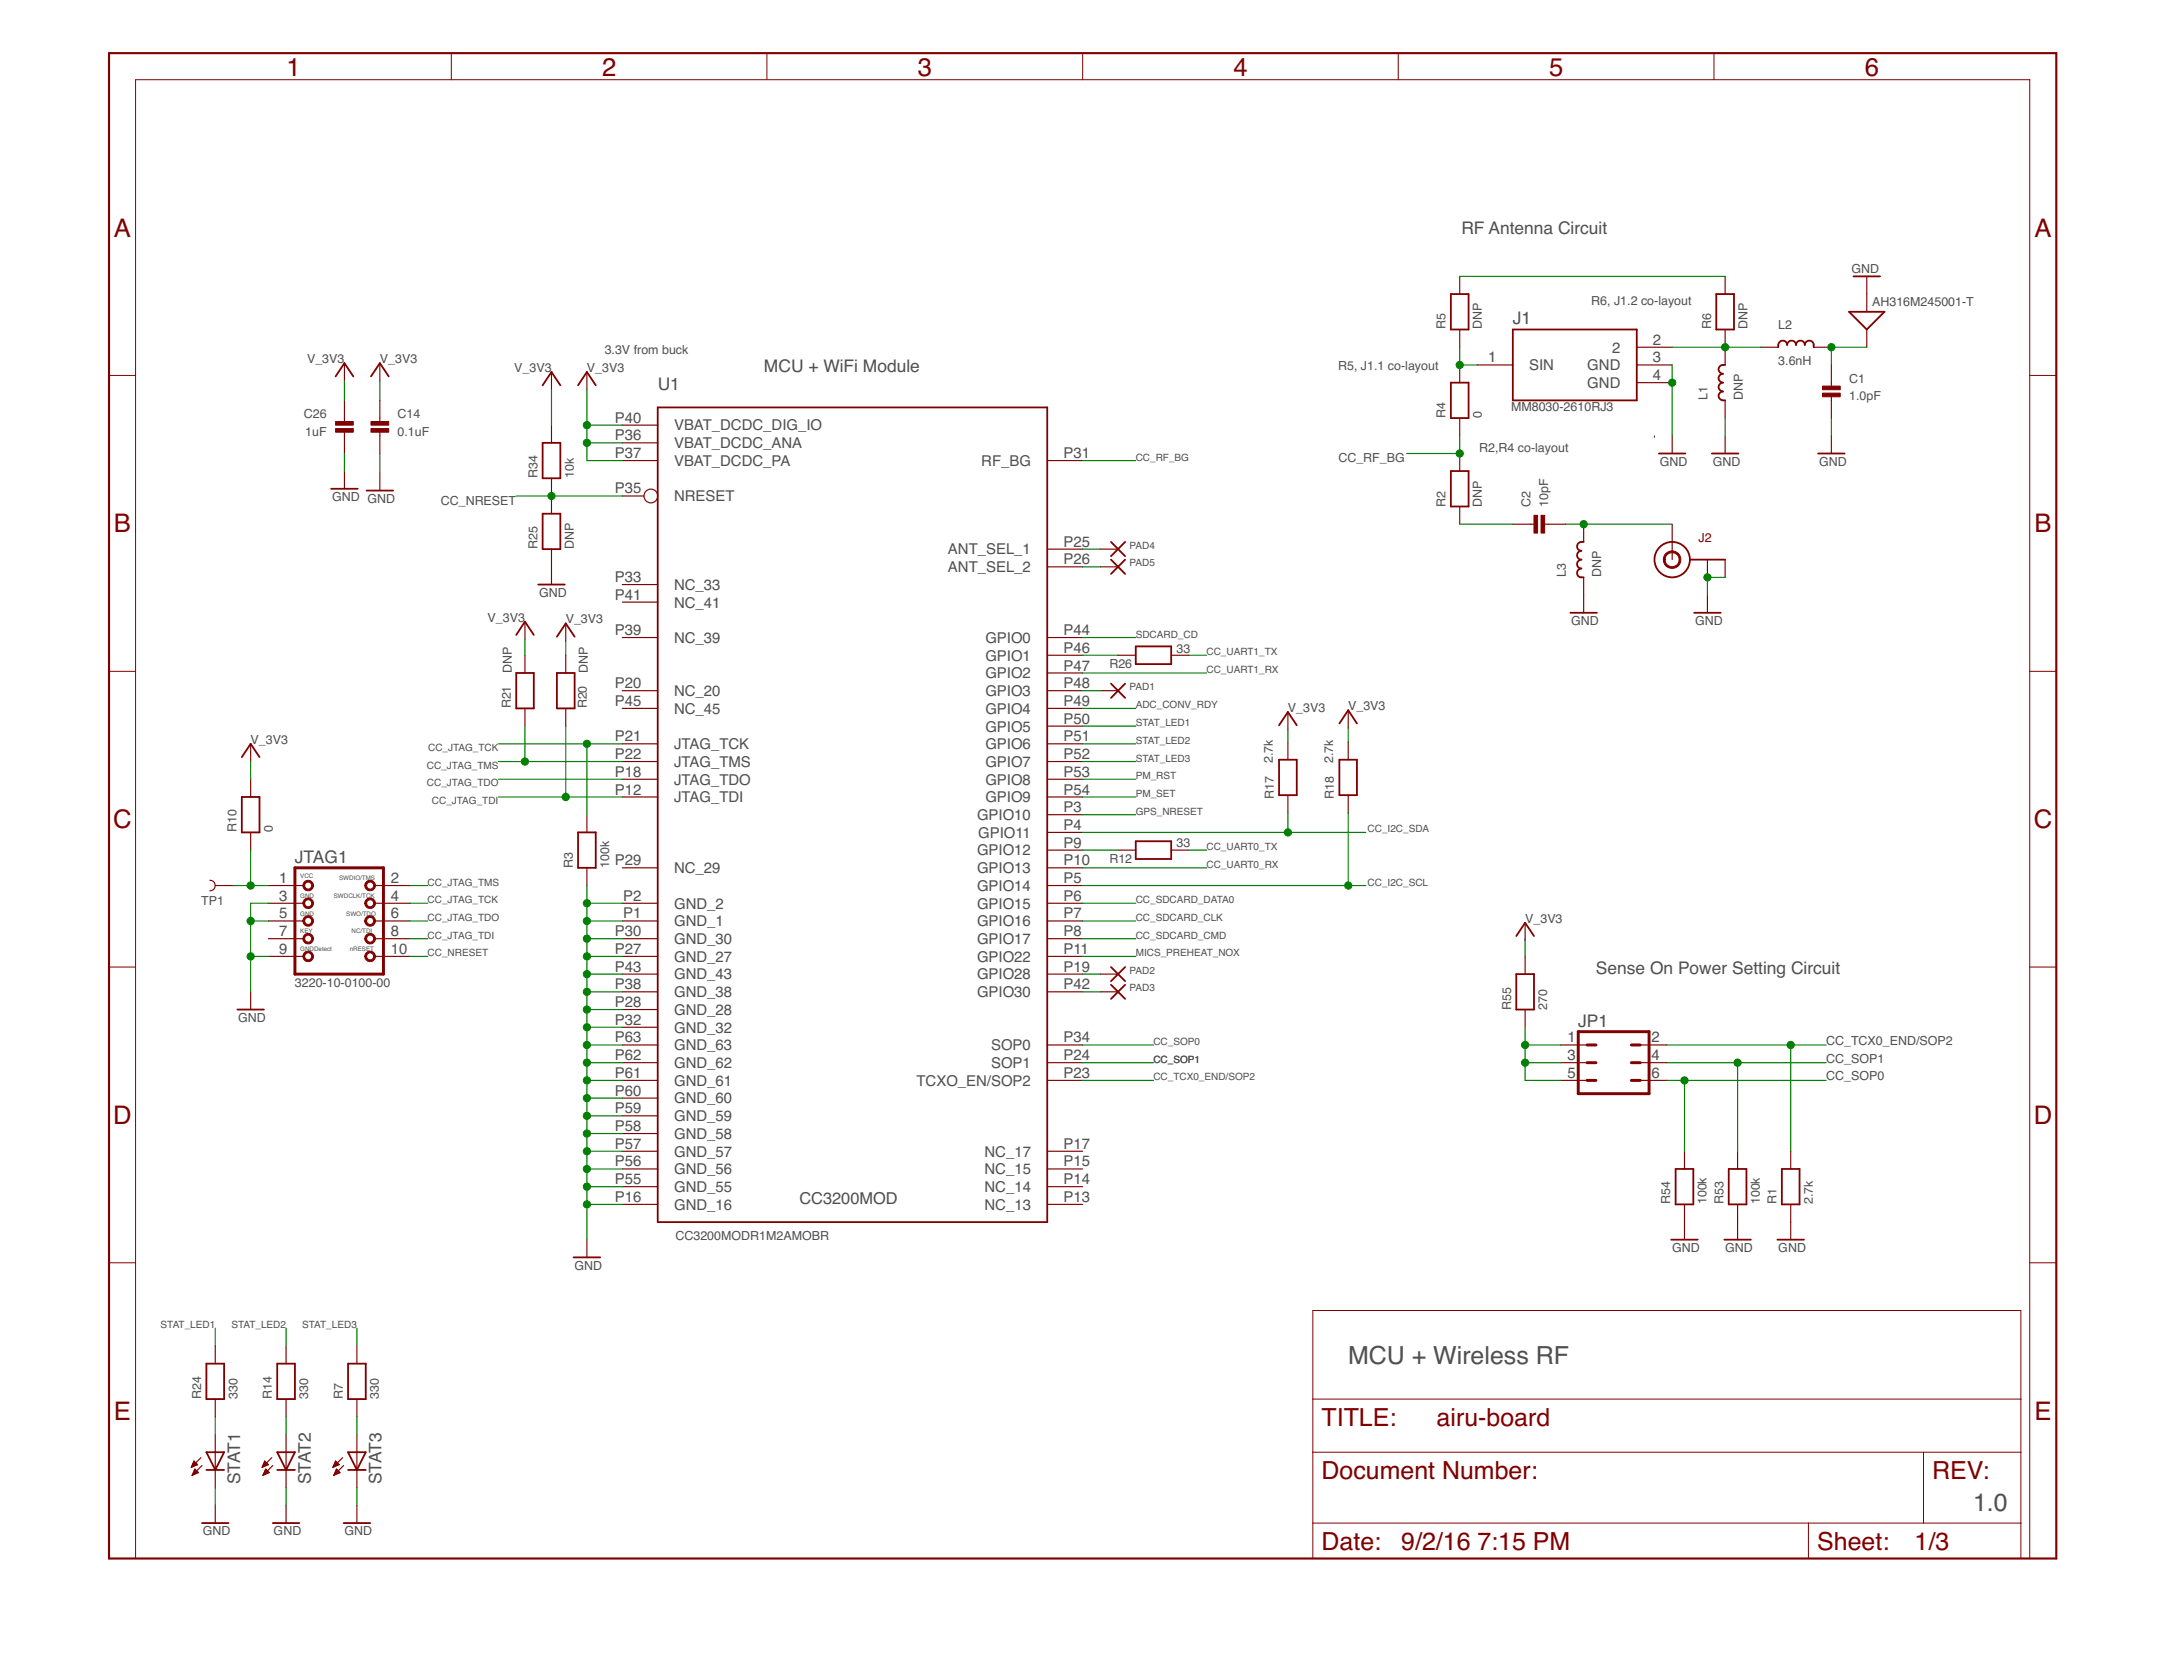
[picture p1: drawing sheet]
<svg xmlns="http://www.w3.org/2000/svg" width="279mm" height="216mm" viewBox="0 0 279 216" stroke-linecap="round" stroke-linejoin="round" font-family="sans-serif">
<g fill="none" stroke="#800000" stroke-width=".15">
<path d="M188.5 35.7v2.3M222.7 35.7v2.3M241 35.7v4.5M44.5 46.9v2.2M44.5 51.7v2.9M44.5 55.5v3M49 46.9v2.2M49 51.7v2.9M49 55.5v3M71.2 48v2.3M71.2 54.9v2.2M75.8 48v2.3"/>
<path d="M80.3 59.4h4.6M80.3 57.1h4.6M80.3 54.9h4.6M135.2 59.4h4.6M188.5 42.5v2.3M188.5 47.1v2.3M188.5 54v2.2M188.5 58.5v2.3M190.8 47.1h4.5M211.3 44.8h4.6M211.3 47.1h4.6M211.3 49.4h4.6"/>
<path d="M215.9 56.2v2.3M222.7 42.5v4.6M222.7 51.7v2.3M222.7 56.2v2.3M227.3 44.8h2.3M234.2 44.8h2.3M236.5 47.1v3M236.5 51v3M236.5 56.2v2.3M241 42.5v2.3M44.5 60.8v2.3M49 61v2.3"/>
<path d="M71.2 61.7v4.6M71.2 70.9v4.5M80.3 77.7h4.6M80.3 75.4h4.6M80.3 64h2.8M135.2 70.9h4.6M135.2 73.2h4.6M142.1 70.9h2.3M142.1 73.2h2.3M188.5 65.4v2.2M195.3 67.6h3M199.2 67.6h3"/>
<path d="M204.5 67.6v2.3M204.5 74.5v4.6M215.9 67.6v4.6M220.5 72.2v2.3M220.5 76.8v2.3M222.7 72.2v2.3M32.4 96v2.3M67.8 80.2v2.3M67.8 84.6v2.2M67.8 91.4v2.3M73 80.5v2.2M73 84.6v2.2"/>
<path d="M73 91.4v2.3M80.3 82.3h4.6M80.3 89.1h4.6M80.3 91.4h4.6M80.3 96h4.6M80.3 98.3h4.6M135.2 82.3h4.6M135.2 84.6h4.6M135.2 86.8h4.6M135.2 89.1h4.6M135.2 91.4h4.6M135.2 93.7h4.6"/>
<path d="M135.2 96h4.6M135.2 98.3h4.6M142.1 89.1h2.3M144.4 84.6h2.2M151.2 84.6h2.3M166.3 91.9v2.3M166.3 95.8v2.2M174.1 91.7v2.2M174.1 95.8v2.2M27.1 113.6a.68 .68 0 0 1 .7 .7 .68 .68 0 0 1-.7 .7M27.8 114.3h2.3M32.4 100.6v2.2"/>
<path d="M32.4 107.4v2.3M34.6 114.3h4.6M34.6 116.6h4.6M34.6 118.9h4.6M48.4 114.3h4.5M48.4 116.6h4.5M48.4 118.9h4.5M75.8 105.1v2.3M75.8 112v2.3M80.3 100.6h4.6M80.3 102.8h4.6M80.3 112h4.6"/>
<path d="M80.3 116.6h4.6M80.3 118.9h4.6M135.2 100.6h4.6M135.2 102.8h4.6M135.2 105.1h4.6M135.2 107.4h4.6M135.2 109.7h4.6M135.2 112h4.6M135.2 114.3h4.6M135.2 116.6h4.6M135.2 118.9h4.6M144.4 109.7h2.2"/>
<path d="M151.2 109.7h2.3M166.3 102.6v2.3M174.1 102.6v2.3M196.9 119.1v2.3M32.4 128v2.3M34.6 121.1h4.6M34.6 123.4h4.6M48.4 121.1h4.5M48.4 123.4h4.5M80.3 121.1h4.6M80.3 123.4h4.6M80.3 125.7h4.6"/>
<path d="M80.3 128h4.6M80.3 130.3h4.6M80.3 132.6h4.6M80.3 134.9h4.6M80.3 137.1h4.6M80.3 139.4h4.6M135.2 121.1h4.6M135.2 123.4h4.6M135.2 125.7h4.6M135.2 128h4.6M135.2 134.9h4.6M135.2 137.1h4.6"/>
<path d="M135.2 139.4h4.6M142.1 125.7h2.3M142.1 128h2.3M196.9 123.4v2.3M196.9 130.3v2.3M201.5 134.9h3.4M201.5 137.1h3.4M201.5 139.4h3.4M211.8 134.9h3.4M211.8 137.1h3.4M211.8 139.4h3.4M75.8 160v2.3"/>
<path d="M80.3 141.7h4.6M80.3 144h4.6M80.3 146.3h4.6M80.3 148.6h4.6M80.3 150.9h4.6M80.3 153.1h4.6M80.3 155.4h4.6M135.2 148.6h4.6M135.2 150.9h4.6M135.2 153.1h4.6M135.2 155.4h4.6M217.5 148.6v2.3"/>
<path d="M217.5 155.4v4.6M224.3 148.6v2.3M224.3 155.4v4.6M231.2 148.6v2.3M231.2 155.4v4.6M27.8 173.7v2.3M36.9 173.7v2.3M46.1 173.7v2.3M24.7 189.3h.1M24.8 189.2h.2M24.8 189.1h.5M24.8 190.4h.1"/>
<path d="M24.8 189h.7M24.9 190.3h.2M24.9 188.9h.5M24.9 190.2h.4M24.9 188.8h.4M25 190.1h.6M25 188.7h.2M25 189.9h.5M25 188.6l.5 .4-.8 .4zM25 188.6h.1M25 189.8h.4M25.1 189.7h.2"/>
<path d="M25.1 189.6h.1M25.2 189.6l.4 .4-.8 .4zM26 188.1l-1.3 1.3M26.1 189.1l-1.3 1.3M27.8 180.6v2.2M27.8 185.1v6.9M27.8 194.3v2.3M33.9 189.3h.1M33.9 189.2h.3M34 189.1h.4M34 190.4h.1M34 189h.6"/>
<path d="M34 190.3h.2M34 188.9h.5M34.1 190.2h.4M34.1 188.8h.3M34.1 190.1h.6M34.1 188.7h.2M34.1 189.9h.6M34.2 188.6h.1M34.2 189.8h.4M34.2 188.6l.4 .4-.8 .4zM34.2 189.7h.3M34.3 189.6h.1"/>
<path d="M34.3 189.6l.5 .4-.8 .4zM35.1 188.1l-1.3 1.3M35.2 189.1l-1.2 1.3M36.9 180.6v2.2M36.9 185.1v6.9M36.9 194.3v2.3M43 189.3h.1M43.1 189.2h.2M43.1 189.1h.5M43.1 190.4h.1M43.1 189h.7M43.2 190.3h.2"/>
<path d="M43.2 188.9h.5M43.2 190.2h.4M43.2 188.8h.4M43.2 190.1h.7M43.3 188.7h.2M43.3 189.9h.5M43.3 188.6h.1M43.3 189.8h.4M43.3 188.6l.5 .4-.8 .4zM43.4 189.7h.2M43.4 189.6h.1M43.5 189.6l.4 .4-.8 .4z"/>
<path d="M44.2 188.1l-1.2 1.3M44.4 189.1l-1.3 1.3M46.1 180.6v2.2M46.1 185.1v6.9M46.1 194.3v2.3"/>
<circle cx="84" cy="64" r=".89"/>
</g>
<g fill="none" stroke="#800000" stroke-width=".23">
<path d="M187.3 38h2.3v4.5h-2.3zM221.6 38h2.3v4.5h-2.3zM239.3 35.7h3.4M43.3 48.6l1.2-1.7 1.1 1.7M47.9 48.6l1.1-1.7 1.2 1.7M70.1 57.1h2.2v4.6h-2.2zM70.1 49.7l1.1-1.7 1.1 1.7M74.6 49.7l1.2-1.7 1.1 1.7M84.9 52.6h50.3v105.1h-50.3zM187.3 49.4h2.3v4.6h-2.3zM195.3 42.5h16v9.2h-16zM214.2 58.5h3.4"/>
<path d="M221 58.5h3.5M222.7 47.1a.6 .6 0 0 0-.8 .4 .6 .6 0 0 0 .6 .7 .57 .57 0 0 0-.6 .6 .57 .57 0 0 0 .6 .6 .57 .57 0 0 0-.6 .6 .57 .57 0 0 0 .6 .5 .6 .6 0 0 0-.6 .8 .6 .6 0 0 0 .8 .4M229.6 44.8a.6 .6 0 0 1 .4-.8 .6 .6 0 0 1 .7 .5 .57 .57 0 0 1 .6-.5 .57 .57 0 0 1 .6 .5 .57 .57 0 0 1 .6-.5 .57 .57 0 0 1 .5 .5 .6 .6 0 0 1 .8-.5 .6 .6 0 0 1 .4 .8M234.7 58.5h3.5M238.7 40.2h4.6l-2.3 2.3zM42.8 63.1h3.4M47.3 63.3h3.5M69.5 75.4h3.4M70.1 66.3h2.2v4.6h-2.2zM143.4 69.9l1.9 1.9M143.4 72.2l1.9 1.9M145.3 69.9l-1.9 1.9"/>
<path d="M145.3 72.2l-1.9 1.9M187.3 60.8h2.3v4.6h-2.3zM202.8 79.1h3.4M204.5 69.9a.6 .6 0 0 0-.9 .4 .6 .6 0 0 0 .6 .8 .57 .57 0 0 0-.6 .5 .57 .57 0 0 0 .6 .6 .57 .57 0 0 0-.6 .6 .57 .57 0 0 0 .6 .6 .6 .6 0 0 0-.6 .7 .6 .6 0 0 0 .9 .4M218.2 72.2h4.5M218.7 79.1h3.5M31.2 97.7l1.2-1.7 1.1 1.7M66.7 86.8h2.2v4.6h-2.2zM66.7 81.9l1.1-1.7 1.1 1.7M71.9 86.8h2.3v4.6h-2.3zM71.9 82.2l1.1-1.7 1.2 1.7M143.4 88.2l1.9 1.9"/>
<path d="M145.3 88.2l-1.9 1.9M146.6 83.4h4.6v2.3h-4.6zM165.1 98h2.3v4.6h-2.3zM165.1 93.6l1.2-1.7 1.1 1.7M172.9 98h2.3v4.6h-2.3zM172.9 93.4l1.2-1.7 1.1 1.7M31.2 102.8h2.3v4.6h-2.3zM74.6 107.4h2.3v4.6h-2.3zM146.6 108.6h4.6v2.2h-4.6zM30.6 130.3h3.5M143.4 124.8l1.9 1.8M143.4 127.1l1.9 1.8"/>
<path d="M145.3 124.8l-1.9 1.8M145.3 127.1l-1.9 1.8M195.8 125.7h2.3v4.6h-2.3zM195.8 120.8l1.1-1.7 1.2 1.7M215.8 160h3.4M216.3 150.9h2.3v4.5h-2.3zM222.6 160h3.5M223.2 150.9h2.3v4.5h-2.3zM229.5 160h3.4M230.1 150.9h2.2v4.5h-2.2zM26.6 176h2.3v4.6h-2.3zM35.8 176h2.3v4.6h-2.3z"/>
<path d="M44.9 176h2.3v4.6h-2.3zM74.1 162.3h3.4M26.1 196.6h3.4M26.6 187.4h2.3l-1.1 2.3zM26.6 189.7h2.3M35.2 196.6h3.5M35.8 189.7h2.3M35.8 187.4h2.3l-1.2 2.3zM44.4 196.6h3.4M44.9 189.7h2.3M44.9 187.4h2.3l-1.1 2.3z"/>
<circle cx="215.9" cy="72.2" r="2.29"/>
</g>
<path d="M14.1 6.9h251.4v194.2h-251.4z" fill="none" stroke="#800000" stroke-width=".28"/>
<g fill="none" stroke="#800000" stroke-width=".13">
<path d="M58.3 6.9v3.4M99 6.9v3.4M139.8 6.9v3.4M180.5 6.9v3.4M221.3 6.9v3.4M14.1 48.5h3.4M262.1 48.5h3.4M14.1 86.6h3.4M262.1 86.6h3.4M14.1 124.8h3.4M262.1 124.8h3.4M14.1 163h3.4"/>
<path d="M169.5 169.1h91.4v32h-91.4zM262.1 163h3.4M169.5 187.4h91.4M169.5 196.6h91.4M169.5 180.6h91.4M233.5 196.6v4.5M248.3 187.4v9.2M17.5 201.1v-190.8h244.6v190.8"/>
</g>
<g fill="#800000" stroke="#800000" stroke-width=".13">
<path d="M235.3 50.7h2.3v.5h-2.3z"/>
<path d="M235.3 49.8h2.3v.5h-2.3z"/>
<path d="M199 66.5h.4v2.3h-.4z"/>
<path d="M198.1 66.5h.4v2.3h-.4z"/>
<path d="M47.9 55.3h2.3v.5h-2.3z"/>
<path d="M47.9 54.4h2.3v.5h-2.3z"/>
<path d="M43.3 55.3h2.3v.5h-2.3z"/>
<path d="M43.3 54.4h2.3v.5h-2.3z"/>
</g>
<g fill="#800000" stroke="#800000" stroke-width=".13">
<path d="M215.1 71.4a1.13 1.13 0 0 1 1.8 .3 1.13 1.13 0 0 1-.7 1.6 1.13 1.13 0 0 1-1.4-1.1h.2a.92 .92 0 0 1 1.3-.7 .92 .92 0 0 1 .2 1.5 .92 .92 0 0 1-1.5-.5v-.3h-.2l.1-.6z" fill-rule="evenodd"/>
<path d="M39.3 113.8a.69 .69 0 0 1 1.1 .1 .69 .69 0 0 1-.4 1.1 .69 .69 0 0 1-.9-.7h.2a.46 .46 0 0 1 .6-.5 .46 .46 0 0 1 .2 .8 .46 .46 0 0 1-.7-.2l-.1-.1h-.2z" fill-rule="evenodd"/>
<path d="M39.3 116.1a.69 .69 0 0 1 1.1 .1 .69 .69 0 0 1-.4 1 .69 .69 0 0 1-.9-.6h.2a.46 .46 0 0 1 .6-.5 .46 .46 0 0 1 .2 .7 .46 .46 0 0 1-.7-.1l-.1-.1h-.2z" fill-rule="evenodd"/>
<path d="M39.3 118.4a.69 .69 0 0 1 1.1 .1 .69 .69 0 0 1-.4 1 .69 .69 0 0 1-.9-.6h.2a.46 .46 0 0 1 .6-.5 .46 .46 0 0 1 .2 .7 .46 .46 0 0 1-.7-.1l-.1-.1h-.2z" fill-rule="evenodd"/>
<path d="M39.3 120.7a.69 .69 0 0 1 1.1 .1 .69 .69 0 0 1-.4 1 .69 .69 0 0 1-.9-.7h.2a.46 .46 0 0 1 .6-.4 .46 .46 0 0 1 .2 .7 .46 .46 0 0 1-.7-.1l-.1-.2h-.2z" fill-rule="evenodd"/>
<path d="M39.3 123a.69 .69 0 0 1 1.1 .1 .69 .69 0 0 1-.4 1 .69 .69 0 0 1-.9-.7h.2a.46 .46 0 0 1 .6-.4 .46 .46 0 0 1 .2 .7 .46 .46 0 0 1-.7-.1l-.1-.2h-.2z" fill-rule="evenodd"/>
<path d="M47.3 113.8a.69 .69 0 0 1 1.1 .1 .69 .69 0 0 1-.4 1.1 .69 .69 0 0 1-.9-.7h.2a.46 .46 0 0 1 .6-.5 .46 .46 0 0 1 .2 .8 .46 .46 0 0 1-.7-.2l-.1-.1h-.2z" fill-rule="evenodd"/>
<path d="M47.3 116.1a.69 .69 0 0 1 1.1 .1 .69 .69 0 0 1-.4 1 .69 .69 0 0 1-.9-.6h.2a.46 .46 0 0 1 .6-.5 .46 .46 0 0 1 .2 .7 .46 .46 0 0 1-.7-.1l-.1-.1h-.2z" fill-rule="evenodd"/>
<path d="M47.3 118.4a.69 .69 0 0 1 1.1 .1 .69 .69 0 0 1-.4 1 .69 .69 0 0 1-.9-.6h.2a.46 .46 0 0 1 .6-.5 .46 .46 0 0 1 .2 .7 .46 .46 0 0 1-.7-.1l-.1-.1h-.2z" fill-rule="evenodd"/>
<path d="M47.3 120.7a.69 .69 0 0 1 1.1 .1 .69 .69 0 0 1-.4 1 .69 .69 0 0 1-.9-.7h.2a.46 .46 0 0 1 .6-.4 .46 .46 0 0 1 .2 .7 .46 .46 0 0 1-.7-.1l-.1-.2h-.2z" fill-rule="evenodd"/>
<path d="M47.3 123a.69 .69 0 0 1 1.1 .1 .69 .69 0 0 1-.4 1 .69 .69 0 0 1-.9-.7h.2a.46 .46 0 0 1 .6-.4 .46 .46 0 0 1 .2 .7 .46 .46 0 0 1-.7-.1l-.1-.2h-.2z" fill-rule="evenodd"/>
</g>
<path d="M38.1 112h11.4v13.7h-11.4zM203.8 133.1h9.1v8h-9.1zM204.9 134.9h1.2M204.9 137.1h1.2M204.9 139.4h1.2M210.6 134.9h1.2M210.6 137.1h1.2M210.6 139.4h1.2" fill="none" stroke="#800000" stroke-width=".38"/>
<g fill="none" stroke="#008000" stroke-width=".15">
<path d="M188.5 35.7h34.2M44.5 49.1v2.6M44.5 58.5v2.3M49 49.1v2.6M49 58.5v2.5M71.2 50.3v4.6M75.8 50.3v9.1h4.5M75.8 57.1h4.5M75.8 54.9h4.5M139.8 59.4h6.8M188.5 44.8v2.3h2.3M188.5 56.2v2.3h-6.9"/>
<path d="M215.9 47.1v9.1M215.9 44.8h11.4M222.7 54v2.2M236.5 54v2.2M241 44.8h-4.5v2.3M66.7 64h13.6M139.8 70.9h2.3M139.8 73.2h2.3M188.5 67.6h6.8M202.2 67.6h13.7M222.7 74.5h-2.2v2.3M32.4 98.3v2.3"/>
<path d="M64.4 96h15.9M64.4 98.3h15.9M67.8 82.5v2.1M67.8 93.7v4.6M73 82.7v1.9M73 93.7v9.1M75.8 96v9.1M139.8 96h6.8M139.8 98.3h6.8M139.8 84.6h4.6M139.8 86.8h16M139.8 82.3h6.8"/>
<path d="M139.8 91.4h6.8M139.8 93.7h6.8M139.8 89.1h2.3M153.5 84.6h2.3M166.3 94.2v1.6M174.1 93.9v1.9M30.1 114.3h4.5M32.4 118.9h2.2M32.4 109.7v4.6M34.6 116.6h-2.2v11.4M52.9 118.9h2.3M52.9 116.6h2.3"/>
<path d="M52.9 114.3h2.3M64.4 100.6h15.9M64.4 102.8h15.9M75.8 118.9h4.5M75.8 114.3v45.7M75.8 116.6h4.5M139.8 118.9h6.8M139.8 116.6h6.8M139.8 114.3h36.5M139.8 100.6h6.8M139.8 102.8h6.8M139.8 107.4h36.5"/>
<path d="M139.8 112h16M139.8 109.7h4.6M139.8 105.1h6.8M153.5 109.7h2.3M166.3 104.9v2.5M174.1 104.9v9.4M32.4 123.4h2.2M52.9 121.1h2.3M52.9 123.4h2.3M75.8 121.1h4.5M75.8 123.4h4.5M75.8 125.7h4.5"/>
<path d="M75.8 128h4.5M75.8 130.3h4.5M75.8 132.6h4.5M75.8 134.9h4.5M75.8 137.1h4.5M75.8 139.4h4.5M139.8 121.1h6.8M139.8 123.4h6.8M139.8 125.7h2.3M139.8 128h2.3M139.8 134.9h9.1M139.8 137.1h9.1"/>
<path d="M139.8 139.4h9.1M196.9 134.9h4.6M196.9 137.1h4.6M196.9 132.6v6.8h4.6M196.9 121.1v2.3M215.2 134.9h20.6M215.2 137.1h20.6M215.2 139.4h20.6M217.5 139.4v9.2M224.3 137.1v11.5M231.2 134.9v13.7M75.8 155.4h4.5"/>
<path d="M75.8 141.7h4.5M75.8 144h4.5M75.8 146.3h4.5M75.8 148.6h4.5M75.8 150.9h4.5M75.8 153.1h4.5M27.8 171.4v2.3M36.9 171.4v2.3M46.1 171.4v2.3M27.8 182.8v2.3M27.8 192v2.3M36.9 182.8v2.3"/>
<path d="M36.9 192v2.3M46.1 182.8v2.3M46.1 192v2.3"/>
</g>
<g fill="#008000" stroke="#008000" stroke-width=".13">
<circle cx="75.8" cy="118.9" r=".47"/>
<circle cx="75.8" cy="121.1" r=".47"/>
<circle cx="75.8" cy="123.4" r=".47"/>
<circle cx="75.8" cy="125.7" r=".47"/>
<circle cx="75.8" cy="128" r=".47"/>
<circle cx="75.8" cy="130.3" r=".47"/>
<circle cx="75.8" cy="132.6" r=".47"/>
<circle cx="75.8" cy="134.9" r=".47"/>
<circle cx="75.8" cy="137.1" r=".47"/>
<circle cx="75.8" cy="139.4" r=".47"/>
<circle cx="75.8" cy="141.7" r=".47"/>
<circle cx="75.8" cy="144" r=".47"/>
<circle cx="75.8" cy="146.3" r=".47"/>
<circle cx="75.8" cy="148.6" r=".47"/>
<circle cx="75.8" cy="150.9" r=".47"/>
<circle cx="75.8" cy="153.1" r=".47"/>
<circle cx="75.8" cy="155.4" r=".47"/>
<circle cx="75.8" cy="116.6" r=".47"/>
<circle cx="220.5" cy="74.5" r=".47"/>
<circle cx="32.4" cy="118.9" r=".47"/>
<circle cx="32.4" cy="123.4" r=".47"/>
<circle cx="215.9" cy="49.4" r=".47"/>
<circle cx="75.8" cy="96" r=".47"/>
<circle cx="67.8" cy="98.3" r=".47"/>
<circle cx="73" cy="102.8" r=".47"/>
<circle cx="231.2" cy="134.9" r=".47"/>
<circle cx="224.3" cy="137.1" r=".47"/>
<circle cx="217.5" cy="139.4" r=".47"/>
<circle cx="174.1" cy="114.3" r=".47"/>
<circle cx="188.5" cy="47.1" r=".47"/>
<circle cx="222.7" cy="44.8" r=".47"/>
<circle cx="236.5" cy="44.8" r=".47"/>
<circle cx="204.5" cy="67.6" r=".47"/>
<circle cx="188.5" cy="58.5" r=".47"/>
<circle cx="166.3" cy="107.4" r=".47"/>
<circle cx="32.4" cy="114.3" r=".47"/>
<circle cx="71.2" cy="64" r=".47"/>
<circle cx="196.9" cy="137.1" r=".47"/>
<circle cx="196.9" cy="134.9" r=".47"/>
<circle cx="75.8" cy="57.1" r=".47"/>
<circle cx="75.8" cy="54.9" r=".47"/>
</g>
<path d="M213.6 56.2v.3" fill="none" stroke="#505050" stroke-width=".15"/>
<g font-size="3.3" fill="#800000">
<text x="37" y="9.7">1</text>
<text x="77.7" y="9.7">2</text>
<text x="118.5" y="9.7">3</text>
<text x="159.3" y="9.7">4</text>
<text x="200" y="9.7">5</text>
<text x="240.8" y="9.7">6</text>
<text x="14.7" y="30.5">A</text>
<text x="262.7" y="30.5">A</text>
<text x="14.7" y="68.7">B</text>
<text x="262.7" y="68.7">B</text>
<text x="14.6" y="106.9">C</text>
<text x="262.6" y="106.9">C</text>
<text x="14.6" y="145">D</text>
<text x="262.6" y="145">D</text>
<text x="14.7" y="183.2">E</text>
<text x="262.7" y="183.2">E</text>
</g>
<g font-size="3.2" fill="#505050">
<text x="174.1" y="176">MCU + Wireless RF</text>
<text x="254.7" y="195">1.0</text>
</g>
<g font-size="3.2" fill="#800000">
<text x="170.6" y="184">TITLE:</text>
<text x="185.5" y="184">airu-board</text>
<text x="170.6" y="190.8">Document Number:</text>
<text x="249.5" y="190.8">REV:</text>
<text x="170.6" y="200">Date:</text>
<text x="180.9" y="200">9/2/16</text>
<text x="190.8" y="200">7:15 PM</text>
<text x="234.6" y="200">Sheet:</text>
<text x="247.2" y="200">1/3</text>
</g>
<g font-size="2.2" fill="#505050">
<text x="188.7" y="30.2">RF Antenna Circuit</text>
<text x="195.3" y="41.8">J1</text>
<text x="84.9" y="50.3">U1</text>
<text x="98.6" y="48">MCU + WiFi Module</text>
<text x="38.1" y="111.4">JTAG1</text>
<text x="206.1" y="125.7">Sense On Power Setting Circuit</text>
<text x="203.8" y="132.6">JP1</text>
<text x="31" y="191.5" transform="rotate(-90 31 191.5)">STAT1</text>
<text x="40.1" y="191.5" transform="rotate(-90 40.1 191.5)">STAT2</text>
<text x="49.3" y="191.5" transform="rotate(-90 49.3 191.5)">STAT3</text>
</g>
<text font-size="2.1" fill="#505050" x="103.2" y="155.4">CC3200MOD</text>
<g font-size="1.9" fill="#505050">
<text x="192.1" y="46.8">1</text>
<text x="197.4" y="47.8">SIN</text>
<text x="204.9" y="47.8">GND</text>
<text x="208.1" y="45.5">2</text>
<text x="213.4" y="44.5">2</text>
<text x="213.4" y="46.8">3</text>
<text x="204.9" y="50.1">GND</text>
<text x="213.4" y="49.1">4</text>
<text x="79.4" y="59.1">P37</text>
<text x="79.4" y="56.8">P36</text>
<text x="79.4" y="54.5">P40</text>
<text x="87" y="57.8">VBAT_DCDC_ANA</text>
<text x="87" y="55.5">VBAT_DCDC_DIG_IO</text>
<text x="137.3" y="59.1">P31</text>
<text x="79.4" y="63.7">P35</text>
<text x="87" y="60.1">VBAT_DCDC_PA</text>
<text x="87" y="64.7">NRESET</text>
<text x="126.7" y="60.1">RF_BG</text>
<text x="122.4" y="71.5">ANT_SEL_1</text>
<text x="137.3" y="70.5">P25</text>
<text x="79.4" y="77.4">P41</text>
<text x="79.4" y="75.1">P33</text>
<text x="87" y="76.1">NC_33</text>
<text x="122.4" y="73.8">ANT_SEL_2</text>
<text x="137.3" y="72.8">P26</text>
<text x="79.4" y="82">P39</text>
<text x="87" y="83">NC_39</text>
<text x="87" y="78.4">NC_41</text>
<text x="127.2" y="83">GPIO0</text>
<text x="137.3" y="82">P44</text>
<text x="79.4" y="88.8">P20</text>
<text x="87" y="89.8">NC_20</text>
<text x="127.2" y="85.3">GPIO1</text>
<text x="127.2" y="87.5">GPIO2</text>
<text x="127.2" y="89.8">GPIO3</text>
<text x="137.3" y="84.2">P46</text>
<text x="137.3" y="86.5">P47</text>
<text x="137.3" y="88.8">P48</text>
<text x="79.4" y="91.1">P45</text>
<text x="79.4" y="95.7">P21</text>
<text x="87" y="92.1">NC_45</text>
<text x="127.2" y="92.1">GPIO4</text>
<text x="127.2" y="94.4">GPIO5</text>
<text x="137.3" y="91.1">P49</text>
<text x="137.3" y="93.4">P50</text>
<text x="137.3" y="95.7">P51</text>
<text x="79.4" y="98">P22</text>
<text x="79.4" y="100.2">P18</text>
<text x="87" y="96.7">JTAG_TCK</text>
<text x="87" y="99">JTAG_TMS</text>
<text x="87" y="101.3">JTAG_TDO</text>
<text x="127.2" y="96.7">GPIO6</text>
<text x="127.2" y="99">GPIO7</text>
<text x="127.2" y="101.3">GPIO8</text>
<text x="137.3" y="98">P52</text>
<text x="137.3" y="100.2">P53</text>
<text x="79.4" y="102.5">P12</text>
<text x="87" y="103.5">JTAG_TDI</text>
<text x="126.1" y="105.8">GPIO10</text>
<text x="127.2" y="103.5">GPIO9</text>
<text x="137.3" y="102.5">P54</text>
<text x="137.3" y="104.8">P3</text>
<text x="137.3" y="107.1">P4</text>
<text x="36" y="114">1</text>
<text x="50.5" y="114">2</text>
<text x="79.4" y="111.7">P29</text>
<text x="87" y="112.7">NC_29</text>
<text x="126.1" y="110.4">GPIO12</text>
<text x="126.1" y="112.7">GPIO13</text>
<text x="126.3" y="108.1">GPIO11</text>
<text x="137.3" y="109.4">P9</text>
<text x="137.3" y="111.7">P10</text>
<text x="137.3" y="114">P5</text>
<text x="36" y="116.2">3</text>
<text x="36" y="118.5">5</text>
<text x="50.5" y="116.2">4</text>
<text x="50.5" y="118.5">6</text>
<text x="80.5" y="116.2">P2</text>
<text x="80.5" y="118.5">P1</text>
<text x="87" y="117.3">GND_2</text>
<text x="87" y="119.5">GND_1</text>
<text x="126.1" y="115">GPIO14</text>
<text x="126.1" y="117.3">GPIO15</text>
<text x="126.1" y="119.5">GPIO16</text>
<text x="137.3" y="116.2">P6</text>
<text x="137.3" y="118.5">P7</text>
<text x="36" y="120.8">7</text>
<text x="36" y="123.1">9</text>
<text x="50.5" y="120.8">8</text>
<text x="50.5" y="123.1">10</text>
<text x="79.4" y="120.8">P30</text>
<text x="79.4" y="123.1">P27</text>
<text x="79.4" y="125.4">P43</text>
<text x="87" y="121.8">GND_30</text>
<text x="87" y="124.1">GND_27</text>
<text x="126.1" y="121.8">GPIO17</text>
<text x="126.1" y="124.1">GPIO22</text>
<text x="137.3" y="120.8">P8</text>
<text x="137.3" y="123.1">P11</text>
<text x="137.3" y="125.4">P19</text>
<text x="79.4" y="127.7">P38</text>
<text x="79.4" y="130">P28</text>
<text x="87" y="126.4">GND_43</text>
<text x="87" y="128.7">GND_38</text>
<text x="87" y="131">GND_28</text>
<text x="126.1" y="126.4">GPIO28</text>
<text x="126.1" y="128.7">GPIO30</text>
<text x="137.3" y="127.7">P42</text>
<text x="79.4" y="132.2">P32</text>
<text x="79.4" y="134.5">P63</text>
<text x="79.4" y="136.8">P62</text>
<text x="87" y="133.2">GND_32</text>
<text x="87" y="135.5">GND_63</text>
<text x="87" y="137.8">GND_62</text>
<text x="128" y="137.8">SOP1</text>
<text x="128" y="135.5">SOP0</text>
<text x="137.3" y="136.8">P24</text>
<text x="137.3" y="134.5">P34</text>
<text x="202.4" y="134.5">1</text>
<text x="202.4" y="136.8">3</text>
<text x="213.2" y="134.5">2</text>
<text x="213.2" y="136.8">4</text>
<text x="79.4" y="139.1">P61</text>
<text x="79.4" y="141.4">P60</text>
<text x="79.4" y="143.7">P59</text>
<text x="87" y="140.1">GND_61</text>
<text x="87" y="142.4">GND_60</text>
<text x="118.3" y="140.1">TCXO_EN/SOP2</text>
<text x="137.3" y="139.1">P23</text>
<text x="202.4" y="139.1">5</text>
<text x="213.2" y="139.1">6</text>
<text x="79.4" y="146">P58</text>
<text x="79.4" y="148.2">P57</text>
<text x="87" y="144.7">GND_59</text>
<text x="87" y="147">GND_58</text>
<text x="87" y="149.2">GND_57</text>
<text x="127.1" y="149.3">NC_17</text>
<text x="137.3" y="148.2">P17</text>
<text x="79.4" y="150.5">P56</text>
<text x="79.4" y="152.8">P55</text>
<text x="79.4" y="155.1">P16</text>
<text x="87" y="151.5">GND_56</text>
<text x="87" y="153.8">GND_55</text>
<text x="127.1" y="153.8">NC_14</text>
<text x="127.1" y="151.5">NC_15</text>
<text x="137.3" y="155.1">P13</text>
<text x="137.3" y="152.8">P14</text>
<text x="137.3" y="150.5">P15</text>
<text x="87" y="156.1">GND_16</text>
<text x="127.1" y="156.1">NC_13</text>
</g>
<g font-size="1.6" fill="#505050">
<text x="239.1" y="35.2">GND</text>
<text x="205.4" y="39.3">R6, J1.2 co-layout</text>
<text x="241.7" y="39.5">AH316M245001-T</text>
<text x="39.6" y="46.9">V_3V3</text>
<text x="49" y="46.9">V_3V3</text>
<text x="78.1" y="45.7">3.3V from buck</text>
<text x="172.8" y="47.8">R5, J1.1 co-layout</text>
<text x="186.6" y="42.5" transform="rotate(-90 186.6 42.5)">R5</text>
<text x="191.3" y="42.5" transform="rotate(-90 191.3 42.5)">DNP</text>
<text x="220.9" y="42.5" transform="rotate(-90 220.9 42.5)">R6</text>
<text x="225.6" y="42.5" transform="rotate(-90 225.6 42.5)">DNP</text>
<text x="229.6" y="47.1">3.6nH</text>
<text x="229.6" y="42.5">L2</text>
<text x="39.2" y="53.9">C26</text>
<text x="51.3" y="53.9">C14</text>
<text x="66.4" y="48">V_3V3</text>
<text x="75.8" y="48">V_3V3</text>
<text x="186.6" y="53.9" transform="rotate(-90 186.6 53.9)">R4</text>
<text x="191.3" y="53.9" transform="rotate(-90 191.3 53.9)">0</text>
<text x="195.1" y="53">MM8030-2610RJ3</text>
<text x="220.5" y="51.7" transform="rotate(-90 220.5 51.7)">L1</text>
<text x="225" y="51.7" transform="rotate(-90 225 51.7)">DNP</text>
<text x="238.7" y="51.7">1.0pF</text>
<text x="238.7" y="49.4">C1</text>
<text x="39.4" y="56.2">1uF</text>
<text x="51.3" y="56.2">0.1uF</text>
<text x="172.8" y="59.7">CC_RF_BG</text>
<text x="191" y="58.3">R2,R4 co-layout</text>
<text x="42.9" y="64.7">GND GND</text>
<text x="56.9" y="65.1">CC_NRESET</text>
<text x="69.4" y="61.7" transform="rotate(-90 69.4 61.7)">R34</text>
<text x="74.1" y="61.7" transform="rotate(-90 74.1 61.7)">10k</text>
<text x="186.6" y="65.4" transform="rotate(-90 186.6 65.4)">R2</text>
<text x="191.3" y="65.4" transform="rotate(-90 191.3 65.4)">DNP</text>
<text x="197.6" y="65.4" transform="rotate(-90 197.6 65.4)">C2</text>
<text x="199.9" y="65.4" transform="rotate(-90 199.9 65.4)">10pF</text>
<text x="214.3" y="60.1">GND</text>
<text x="221.1" y="60.1">GND</text>
<text x="234.9" y="60.1">GND</text>
<text x="69.4" y="70.9" transform="rotate(-90 69.4 70.9)">R25</text>
<text x="74.1" y="70.9" transform="rotate(-90 74.1 70.9)">DNP</text>
<text x="69.6" y="77">GND</text>
<text x="202.2" y="74.5" transform="rotate(-90 202.2 74.5)">L3</text>
<text x="206.7" y="74.5" transform="rotate(-90 206.7 74.5)">DNP</text>
<text x="63" y="80.2">V_3V3</text>
<text x="73" y="80.5">V_3V3</text>
<text x="202.9" y="80.7">GND</text>
<text x="218.9" y="80.7">GND</text>
<text x="66.1" y="86.9" transform="rotate(-90 66.1 86.9)">DNP</text>
<text x="75.9" y="86.9" transform="rotate(-90 75.9 86.9)">DNP</text>
<text x="143.2" y="86.2">R26</text>
<text x="151.9" y="84.2">33</text>
<text x="32.4" y="96">V_3V3</text>
<text x="66" y="91.4" transform="rotate(-90 66 91.4)">R21</text>
<text x="75.8" y="91.4" transform="rotate(-90 75.8 91.4)">R20</text>
<text x="166.3" y="91.9">V_3V3</text>
<text x="174.1" y="91.7">V_3V3</text>
<text x="164.4" y="98.5" transform="rotate(-90 164.4 98.5)">2.7k</text>
<text x="172.1" y="98.5" transform="rotate(-90 172.1 98.5)">2.7k</text>
<text x="30.5" y="107.4" transform="rotate(-90 30.5 107.4)">R10</text>
<text x="35.2" y="107.4" transform="rotate(-90 35.2 107.4)">0</text>
<text x="164.5" y="103.1" transform="rotate(-90 164.5 103.1)">R17</text>
<text x="172.2" y="103.1" transform="rotate(-90 172.2 103.1)">R18</text>
<text x="74" y="112" transform="rotate(-90 74 112)">R3</text>
<text x="78.6" y="112" transform="rotate(-90 78.6 112)">100k</text>
<text x="143.2" y="111.3">R12</text>
<text x="151.9" y="109.4">33</text>
<text x="26" y="116.8">TP1</text>
<text x="196.9" y="119.1">V_3V3</text>
<text x="30.8" y="131.9">GND</text>
<text x="38.1" y="127.4">3220-10-0100-00</text>
<text x="195.1" y="130.3" transform="rotate(-90 195.1 130.3)">R55</text>
<text x="199.8" y="130.3" transform="rotate(-90 199.8 130.3)">270</text>
<text x="235.8" y="134.8">CC_TCX0_END/SOP2</text>
<text x="235.8" y="137.1">CC_SOP1</text>
<text x="235.8" y="139.4">CC_SOP0</text>
<text x="215.7" y="155.4" transform="rotate(-90 215.7 155.4)">R54</text>
<text x="220.3" y="155.4" transform="rotate(-90 220.3 155.4)">100k</text>
<text x="222.5" y="155.4" transform="rotate(-90 222.5 155.4)">R53</text>
<text x="227.2" y="155.4" transform="rotate(-90 227.2 155.4)">100k</text>
<text x="229.4" y="155.4" transform="rotate(-90 229.4 155.4)">R1</text>
<text x="234.1" y="155.4" transform="rotate(-90 234.1 155.4)">2.7k</text>
<text x="87.2" y="160">CC3200MODR1M2AMOBR</text>
<text x="215.9" y="161.6">GND</text>
<text x="222.7" y="161.6">GND</text>
<text x="229.6" y="161.6">GND</text>
<text x="74.2" y="163.9">GND</text>
<text x="26" y="180.6" transform="rotate(-90 26 180.6)">R24</text>
<text x="30.6" y="180.6" transform="rotate(-90 30.6 180.6)">330</text>
<text x="35.1" y="180.6" transform="rotate(-90 35.1 180.6)">R14</text>
<text x="39.8" y="180.6" transform="rotate(-90 39.8 180.6)">330</text>
<text x="44.2" y="180.6" transform="rotate(-90 44.2 180.6)">R7</text>
<text x="48.9" y="180.6" transform="rotate(-90 48.9 180.6)">330</text>
<text x="26.2" y="198.2">GND</text>
<text x="35.3" y="198.2">GND</text>
<text x="44.5" y="198.2">GND</text>
</g>
<text font-size="1.6" fill="#800000" x="219.3" y="69.9">J2</text>
<g font-size="1.3" fill="#505050">
<text x="146.6" y="59.4">CC_RF_BG</text>
<text x="145.8" y="70.8">PAD4</text>
<text x="145.8" y="73.1">PAD5</text>
<text x="146.6" y="82.3">SDCARD_CD</text>
<text x="145.8" y="89.1">PAD1</text>
<text x="155.8" y="84.6">CC_UART1_TX</text>
<text x="155.8" y="86.9">CC_UART1_RX</text>
<text x="146.6" y="91.4">ADC_CONV_RDY</text>
<text x="146.6" y="93.7">STAT_LED1</text>
<text x="146.6" y="96">STAT_LED2</text>
<text x="55.1" y="99.2">CC_JTAG_TMS</text>
<text x="55.1" y="101.5">CC_JTAG_TDO</text>
<text x="55.3" y="96.9">CC_JTAG_TCK</text>
<text x="146.6" y="100.6">PM_RST</text>
<text x="146.6" y="98.3">STAT_LED3</text>
<text x="55.8" y="103.8">CC_JTAG_TDI</text>
<text x="146.6" y="105.1">GPS_NRESET</text>
<text x="146.6" y="102.9">PM_SET</text>
<text x="176.6" y="107.4">CC_I2C_SDA</text>
<text x="155.8" y="112">CC_UART0_RX</text>
<text x="155.8" y="109.7">CC_UART0_TX</text>
<text x="55.2" y="116.6">CC_JTAG_TCK</text>
<text x="55.2" y="114.3">CC_JTAG_TMS</text>
<text x="55.2" y="118.9">CC_JTAG_TDO</text>
<text x="146.6" y="118.9">CC_SDCARD_CLK</text>
<text x="146.6" y="116.6">CC_SDCARD_DATA0</text>
<text x="176.6" y="114.3">CC_I2C_SCL</text>
<text x="55.2" y="121.1">CC_JTAG_TDI</text>
<text x="55.2" y="123.4">CC_NRESET</text>
<text x="145.8" y="125.6">PAD2</text>
<text x="146.6" y="121.1">CC_SDCARD_CMD</text>
<text x="146.6" y="123.4">MICS_PREHEAT_NOX</text>
<text x="145.8" y="127.9">PAD3</text>
<text x="148.9" y="137.1">CC_SOP1</text>
<text x="148.9" y="134.8">CC_SOP0</text>
<text x="148.9" y="139.4">CC_TCX0_END/SOP2</text>
<text x="20.7" y="171.4">STAT_LED1</text>
<text x="29.9" y="171.4">STAT_LED2</text>
<text x="39" y="171.4">STAT_LED3</text>
</g>
<g font-size=".8" fill="#505050">
<text x="38.8" y="113.4">VCC</text>
<text x="43.8" y="113.6">SWDIO/TMS</text>
<text x="38.8" y="115.9">GND</text>
<text x="38.8" y="118.2">GND</text>
<text x="43.1" y="115.9">SWDCLK/TCK</text>
<text x="44.7" y="118.2">SWO/TDO</text>
<text x="38.8" y="120.5">KEY</text>
<text x="38.8" y="122.7">GNDDetect</text>
<text x="45.2" y="122.7">nRESET</text>
<text x="45.4" y="120.5">NC/TDI</text>
</g>
</svg>
